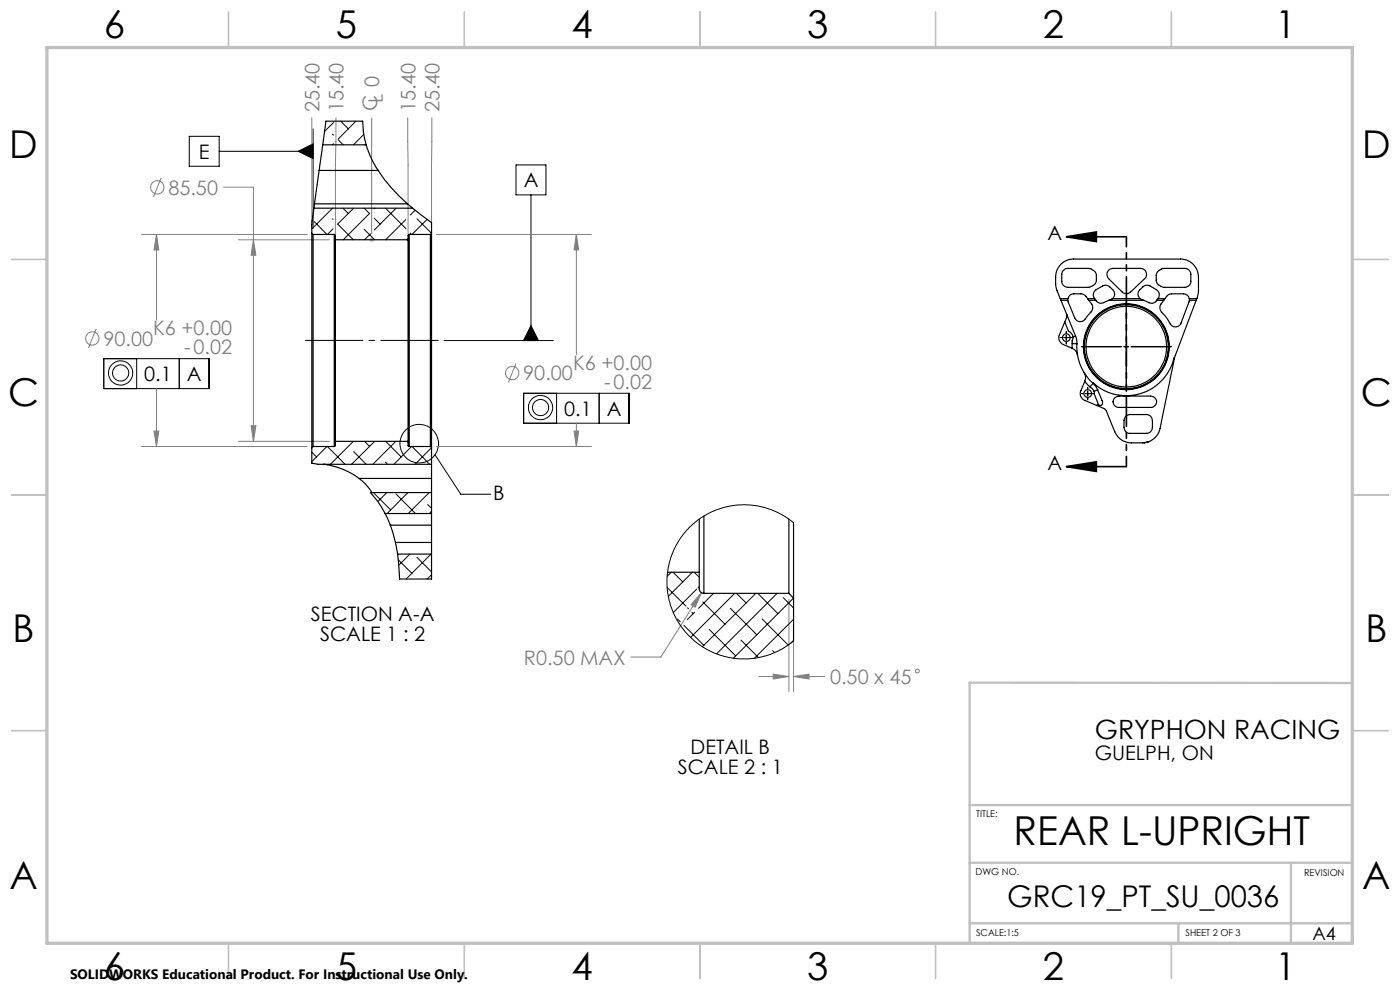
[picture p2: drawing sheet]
<svg xmlns="http://www.w3.org/2000/svg" width="297mm" height="210mm" viewBox="0 0 297 210" stroke-linecap="round" stroke-linejoin="round" font-family="sans-serif">
<g fill="none" stroke="#808080" stroke-width=".21">
<path d="M34.2 37.7l-1.6 4.1M47.4 39.7h6.4v53.9M66.1 25v23.2M71.3 25l-.1 24.6M78.8 25v24.6M86.5 25l.1 24.6M91.6 25l-.1 23.2M30 49.7h35.2M33.2 49.7l.5 3.3h-1zM33.2 49.7v18.2M50.6 50.9h19.3M53.8 50.9l.5 3.2h-1z"/>
<path d="M92.6 49.7h32.8M122.3 49.7v25.5M122.3 49.7l.5 3.3h-1zM20.4 69.8l-1.6 4M109.5 77.1l-1.7 4M30 94.7h35.2M32.7 91.4h1l-.5 3.3zM33.2 82.4v12.3M50.6 93.6h19.3M53.3 90.3h1l-.5 3.3zM92.6 94.7h32.8M121.8 91.4h1l-.5 3.3z"/>
<path d="M122.3 89.8v4.9M148.8 125.7l-8.6 13.7h-6.4M148.8 125.7l-1.3 3.1-.9-.6zM167.4 127.1v19.6M168.3 128.2v18.5M161 143.5h6.4M164 143l3.4 .5-3.4 .5zM168.3 143.5h6.6M168.3 143.5l3.3-.5v1z"/>
<circle cx="33.4" cy="39.7" r="1.42"/>
<circle cx="19.6" cy="71.8" r="1.41"/>
<circle cx="108.7" cy="79.1" r="1.41"/>
<circle cx="194.6" cy="142.3" r=".42"/>
</g>
<g fill="none" stroke="#000" stroke-width=".21">
<path d="M40.1 28.9h6.4v6.4h-6.4zM46.5 32.1h19.9M63.3 32.1l3.1-1.6v3.2zM66.4 27.3v21.2M109.5 35h6.3v6.3h-6.3zM112.6 41.3v30.9M22 76.1h22.4v6.3h-22.4zM29 76.1v6.3M38 76.1v6.3M94.2 72.2h23.2M112.6 69.1l1.6 3.1h-3.1zM224.9 71.6h.3"/>
<path d="M225.7 71.6h1M226.2 70.3v.3M226.2 71.1v1M226.2 72.6v.3M227.2 71.6h.3M229.4 73.5h8.5M238.4 73.5h1M238.9 64v8.5M238.9 73v1M238.9 74.6v8.4M240 73.5h8.5M92.3 96.5l5.5 8.3h6.3"/>
<path d="M111.1 83.4h22.4v6.4h-22.4zM118.1 83.4v6.4M127.1 83.4v6.4M229.4 83.5h.4M230.3 83.5h1M230.8 82.2v.3M230.8 83v1M230.8 84.5v.3M231.8 83.5h.3"/>
<circle cx="25.6" cy="79.1" r="2.57"/>
<circle cx="25.6" cy="79.1" r="1.71"/>
<circle cx="88.9" cy="94.1" r="4.1"/>
<circle cx="114.7" cy="86.5" r="1.71"/>
<circle cx="114.7" cy="86.5" r="2.58"/>
</g>
<path d="M226.2 50.2l6.4-1v2.1zM226.2 50.2h12.7M226.2 99l6.4-1v2zM226.2 99h12.7" fill="none" stroke="#000" stroke-width=".35"/>
<path d="M78.4 50.9h1M78.5 50.5l.7 .7M78.8 50.4v1M79.2 50.5l-.7 .7" fill="none" stroke="#c0c0c0" stroke-width=".21"/>
<path d="M64.8 72.2h28.1" fill="none" stroke="#000" stroke-width=".21" stroke-dasharray="15.2 1.3 1.3 1.3" stroke-dashoffset="3.1"/>
<path d="M239 50.2v48.8" fill="none" stroke="#000" stroke-width=".35" stroke-dasharray="6.3 1.3 1.3 1.3 1.3 1.3" stroke-dashoffset="4.2"/>
<g fill="none" stroke="#c0c0c0" stroke-width=".35">
<path d="M48.5 2.5v7.5M98.5 2.5v7.5M148.5 2.5v7.5M198.5 2.5v7.5M248.5 2.5v7.5M2.5 55h7.5M287 55h7.5M2.5 105h7.5M287 105h7.5M2.5 155h7.5M287 155h7.5M48.5 200v7.5"/>
<path d="M98.5 200v7.5M148.5 200v7.5M198.5 200v7.5M248.5 200v7.5"/>
</g>
<path d="M286.9 144.9l-81.2-.1v55.3M205.7 170.8h81.2M205.7 195.9h81.2M205.7 183h81.2M250 195.8v4.2M273.9 183.1v17" fill="none" stroke="#c0c0c0" stroke-width=".5"/>
<path d="M9.9 10.1h277v190h-277z" fill="none" stroke="#c0c0c0" stroke-width=".7"/>
<g fill="#000">
<path d="M63.3 32.1l3.1 1.6v-3.2zM112.6 69.1l1.6 3.1h-3.1z"/>
<path d="M226.2 50.2l6.4-1v2.1zM226.2 99l6.4-1v2z"/>
</g>
<path d="M32.7 91.4h1l-.5 3.3zM33.2 49.7l.5 3.3h-1zM53.3 90.3h1l-.5 3.3zM53.8 50.9l.5 3.2h-1zM122.3 49.7l.5 3.3h-1zM121.8 91.4h1l-.5 3.3zM148.8 125.7l-2.2 2.5 .9 .6zM168.3 143.5l3.3-.5v1zM164 143l3.4 .5-3.4 .5z" fill="#808080"/>
<g fill="none" stroke="#000" stroke-width=".25">
<path d="M67.7 36.2h12.5M67.7 36.2l-1 7M68.5 30.7l.6-5h7.8l.2 2.2 .6 2.8M68.5 30.7l-.8 5.5M68.5 30.7h9.2M77.7 30.7l.2 .7a18.9 18.9 0 0 0 2.3 4.8M80.2 36.2a35.2 35.2 0 0 0 6.2 7M66.1 49.5v45.5M66.1 49.5l.3 .2M66.4 49.7v45M66.4 49.7h4.5M66.6 44.2l-.4 2.8-.1 2.5"/>
<path d="M66.6 44.2h20.9M66.7 43.2l-.1 1M66.7 43.2h19.7M70.9 49.7l.3 .2v1M70.9 49.7v45M71.2 50.9v42.7M71.2 50.9h15.4M86.4 43.2l1.1 1M86.6 50.9v42.7M86.8 49.7l-.2 .2v1M86.8 49.7v45M86.8 49.7h4.5"/>
<path d="M87.5 44.2l4 3v2.3M91.3 49.7v45M91.5 49.5v45.5M91.5 49.5l-.2 .2M225.5 57.4l.6-.4 .4-.1h4.4a1.78 1.78 0 0 1 1.7 1.5 2.12 2.12 0 0 1-.2 1.7l-.9 .7-.6 .2h-4.4a1.32 1.32 0 0 1-1.3-1.3v-1.7zM235.1 57.4l.3-.3 .7-.2h5.9a1.26 1.26 0 0 1 1.1 .8 1.26 1.26 0 0 1-.3 1.4l-3 2.9a1.32 1.32 0 0 1-1.7-.1l-2.9-2.8a1.34 1.34 0 0 1-.1-1.7zM245.6 57.6l.9-.6 .5-.1h4.4a1.32 1.32 0 0 1 1.2 1.3v1.5a1.25 1.25 0 0 1-1.2 1.3h-4.4a1.78 1.78 0 0 1-1.7-1.6 2.12 2.12 0 0 1 .2-1.6zM224.9 63.4l.2 .3M224.9 63.4a7.8 7.8 0 0 1-.9-5.4 3.8 3.8 0 0 1 3.8-3h22.6a3.8 3.8 0 0 1 3.8 3.8v3.4l-.3 1.2M224.9 63.4h1.7M225.1 63.7h1.4M225.1 63.7l3.1 7.6"/>
<path d="M225.9 68.3l.8 2a1.54 1.54 0 0 1 .9 1.2M225.9 68.3l-1.1 2.7a1.52 1.52 0 0 0 .8 2.1l1.8 .8M226.3 66.6a2.23 2.23 0 0 1-.4 1.7M226.5 63.7l1.5 3.7a1.34 1.34 0 0 0 1.3 .8 1.34 1.34 0 0 0 1.2-.9l.5-.6a1.65 1.65 0 0 0 .6-2.2l-.6-.8M226.6 63.4l-.1 .3M226.6 63.4a1.22 1.22 0 0 1 1.2-1.1l2 .1 .4 .3 .6 .7M227.4 73.9h.1M227.4 73.9l.7 .4 .5 1M227.5 72.9l-.1 1M227.5 72.9h1M227.6 71.5l-.1 1.4M228.2 71.3l.2 .8 .1 .8"/>
<path d="M228.2 71.3l-.6 .2M228.5 72.9a10.4 10.4 0 0 0 3.4 8.4M230 79l.3 .9-.2 1M230.8 63.4l.2 .3M230.8 63.4h1.4M231 63.7h1.5M232.2 63.4l.3 .3M232.2 63.4a1.29 1.29 0 0 1 .4-2l1.5-.8 .5-.1 .6 .2 .8 .7a1.22 1.22 0 0 1 0 2M232.5 63.7a1.67 1.67 0 0 0 2.4 .1l.3-.1M235.2 63.7h7.4M236 63.4l-.8 .3M236 63.4h5.9"/>
<path d="M241.9 63.4l.7 .3M241.9 63.4a1.22 1.22 0 0 1-.1-2l.8-.7 .7-.2 .5 .1 1.5 .8a1.29 1.29 0 0 1 .3 2M242.6 63.7l.7 .3a1.37 1.37 0 0 0 2.1-.3M245.4 63.7h1.5M245.6 63.4l-.2 .3M245.6 63.4h1.5M246.9 63.7a2.16 2.16 0 0 0-.8 1.4 2.34 2.34 0 0 0 1.1 1.9l.2 .3a4.4 4.4 0 0 0 1.5 1.9 1.25 1.25 0 0 0 1.6-.7l1.8-4.8M247.1 63.4l-.2 .3M247.1 63.4l.5-.7 .7-.3 2.8-.1a1.22 1.22 0 0 1 1.2 1.1M249.2 75.9a10.6 10.6 0 0 1-12.8 7.7 12.2 12.2 0 0 1-4.5-2.3M249.2 75.9l-2.2 10.6a24.1 24.1 0 0 1-1.5 5.7 4 4 0 0 1-2 1.6M252.3 63.4v.3"/>
<path d="M252.3 63.4h1.6M252.3 63.7h1.5M253.8 63.7l-4.6 12.2M253.9 63.4l-.1 .3M66.1 95v3.2l1.3 .3h24.1M66.4 94.7h4.5M66.4 94.7l-.3 .3M68.6 98.5h.3a16.3 16.3 0 0 1 7.3 3M71.2 93.6v1l-.3 .1M71.2 93.6h15.4M86.6 93.6v1l.2 .1M86.8 94.7h4.5"/>
<path d="M91.3 94.7l.2 .3M91.5 98.5v3M91.5 95v3.5M230.1 80.9l1.1 1.1M230.1 80.9l-.8 2a1.52 1.52 0 0 0 .9 2l2.5 1.1M231.2 82l.9 1M231.9 81.3l1 1.4M231.9 81.3l-.7 .7M232.1 83l.1 .6 .9 2.3M232.7 86a2.67 2.67 0 0 1 2.2 1.8l.3 .6a13 13 0 0 0 2.1 4.4 3.8 3.8 0 0 0 2.7 1.1h2.7M232.9 82.7l.9 2.3a.6 .6 0 0 1 .1 .8 .6 .6 0 0 1-.8 .1M232.9 82.7l-.8 .3"/>
<path d="M233.1 85.9l-.3-.1-.1 .2M236.5 84.4v-.1a3 3 0 0 1 2.4-.3h5.2a1.2 1.2 0 0 1 1.3 1.2 1.2 1.2 0 0 1-1.3 1.2h-6.7a1.19 1.19 0 0 1-1.2-.7 1.19 1.19 0 0 1 .3-1.3zM238.9 88.3l.7-.4h3.6a1.25 1.25 0 0 1 1.3 1.3v1.5a1.31 1.31 0 0 1-1.3 1.2h-3.5a1.26 1.26 0 0 1-1.3-1.2l.1-1.7zM243.5 93.8l-.8 .1M76.2 101.5a8.2 8.2 0 0 1 2.6 3M76.2 101.5h15.3M81.7 108.9l1.1 2.5M81.7 108.9h9.8M82.8 111.4l1.1 3.7M82.8 111.4h8.7M83.9 115.1l.4 2.4M83.9 115.1h7.6"/>
<path d="M84.3 117.5l.5 5.3h6.7v-5.3M84.3 117.5h7.2M91.5 104.5h-12.9l1.5 1.8 1.6 2.6M91.5 115.1v2.4M91.5 108.9v2.5M91.5 101.5v3M91.5 104.5v4.4M91.5 111.4v3.7M148.3 110.1v11.3M149.3 109.5v16.4M167.4 110.1v15.8M168.3 110.9v16"/>
<path d="M141.6 121.4h6.7M148.3 121.4v3.5a.96 .96 0 0 0 1 1M149.3 125.9h18.1M167.4 125.9l.9 1M168.3 126.9v9.1"/>
<circle cx="226.2" cy="71.6" r=".82"/>
<circle cx="238.9" cy="73.5" r="9.1"/>
<circle cx="238.9" cy="73.5" r="9"/>
<circle cx="238.9" cy="73.6" r="8.9"/>
<circle cx="238.9" cy="73.5" r="8.5"/>
<circle cx="230.7" cy="83.5" r=".82"/>
</g>
<g fill="none" stroke="#000" stroke-width=".21">
<path d="M70.5 28.5l.3 .2M70.7 30.5l-.2 .2M70.8 26l-1.9 1.9M71.8 29.7l1 1M72.3 25.7l1.6 1.6M75.5 25.7l-3.7 3.8M76.8 25.7l.1 .2M77.2 28.5l-2.2 2.2M77.3 30.7h.1M66.5 48.2l-.4 .3M66.7 47l2.7 2.7M70.5 46.4l.2 .1"/>
<path d="M70.6 44.2l-3.9 3.8M70.7 48.5l-1.2 1.2M72.7 44.2l1.2 1.1M75 44.2l-3.4 3.3 3.4 3.4M77.3 48.6l2.2 2.3M77.3 44.2l1.1 1.1M78.4 45.3l-5.6 5.6M78.6 49.6l-1.3 1.3M79.4 46.3l1.2 1.2M79.5 44.2l-.1 .1M81.8 44.2l4.3 4.3M84 44.2l-4.6 4.6"/>
<path d="M86.1 46.6l-4.3 4.3M86.6 50.6l-.3 .3M87.1 49.5l.2 .2M88.1 44.6l-1 1M88.5 46.4l3 3.1M90.6 46.6l-3.2 3.1M66.1 95.9l1.1 1M69.4 94.7l-3.3 3.2M69.5 94.7l3.7 3.8M75 93.6l-4.9 4.9M75 95.8l2.7 2.7M77.3 93.6l1.1 1.1"/>
<path d="M79.5 93.6l-4.9 4.9M81.8 98l.4 .5M81.8 93.6l3.3 3.3M84 93.6l-4.9 4.9M86.3 93.6l.3 .3M87.3 94.7l-3.7 3.8M87.4 94.7l3.8 3.8M91.5 95l-3.4 3.5M79.2 104.5l3.7 3.7M82.1 104.5l-1.9 1.9M84 104.8l4.1 4.1M84.5 118.7l2.9 2.9"/>
<path d="M86.5 104.5l-4.4 4.4M87 117.5l-2.4 2.4M88.5 118.2l3 3.1M90.7 107l.8 .8M91.1 104.5l-4.5 4.4M91.4 117.5l-5.3 5.3M91.5 108.4l-.4 .5M168.3 110.9l-1.8-1.4-1.9-1-2.5-.9-2.2-.4-1.7-.1-2.2 .1-2.4 .4-2.6 .9-1.8 1.1-1.8 1.2-1.7 1.7-1.4 1.8-1.2 2-.8 1.8-.6 2.4-.2 2.1v2.2l.5 2.6 .7 2.2 1.1 2.2 1.5 2.1 1.9 1.9 1.7 1.4 1.9 1 2.1 .8 2.6 .6 1.3 .2 3.4-.2 2.1-.4 2.6-1 1.9-1 1.5-1.2M91.5 121.9l-.9 .9M141.5 124.6l4 4M142.4 121.4l-.9 .8M142.8 121.4l2.1 2"/>
<path d="M143.7 131.3l.6 .6M145.1 132.6l4.2 4.3M145.9 128.9l.2 .2M146.8 129.9l.3 .3M146.9 121.4l-5.1 5.1M147.2 121.4l1.1 1M147.4 129.9l-1.6 1.5M147.8 124.9l-5 5M148.3 124.4l-.2 .3M149.1 127.7l4.7 4.7M150.5 133.5l5.6 5.6M151.4 125.9l-3.2 3.1"/>
<path d="M154.9 129l5.6 5.6M155.9 125.9l-9.4 9.3M156.2 125.9l2.1 2M157.2 135.8l3.7 3.7M160.3 125.9l-11.3 11.3M160.8 125.9l4.2 4.3M161.7 131.3l5.5 5.5M163.9 138l.4 .4M164.9 125.9l-12.9 12.8M166.2 126.8l2.1 2.2M168.3 126.9l-12.7 12.7M168.3 131.4l-8.2 8.2"/>
<path d="M168.3 135.8l-.6 .6"/>
</g>
<text font-size="8.5" x="215" y="179.3">REAR L-UPRIGHT</text>
<g font-size="8.1">
<text x="22" y="8">6</text>
<text x="71.2" y="8">5</text>
<text x="121.2" y="8">4</text>
<text x="171.3" y="8">3</text>
<text x="221.3" y="8">2</text>
<text x="270.5" y="8">1</text>
<text x="2" y="33.6">D</text>
<text x="289" y="33.6">D</text>
<text x="1.7" y="86.1">C</text>
<text x="288.7" y="86.1">C</text>
<text x="2.7" y="136.1">B</text>
<text x="289.7" y="136.1">B</text>
<text x="2" y="188.6">A</text>
<text x="289" y="188.6">A</text>
<text x="22" y="208">6</text>
<text x="71.2" y="208">5</text>
<text x="121.2" y="208">4</text>
<text x="171.3" y="208">3</text>
<text x="221.3" y="208">2</text>
<text x="270.5" y="208">1</text>
</g>
<text font-size="6.3" x="213.7" y="192.5">GRC19_PT_SU_0036</text>
<text font-size="5.6" x="232.3" y="156.7">GRYPHON RACING</text>
<g font-size="4.2" fill="#808080">
<text x="67.8" y="23.8" transform="rotate(-90 67.8 23.8)">25.40</text>
<text x="72.9" y="23.8" transform="rotate(-90 72.9 23.8)">15.40</text>
<text x="80" y="23.5" transform="rotate(-90 80 23.5)">C</text>
<text x="81.2" y="21.9" transform="rotate(-90 81.2 21.9)">L 0</text>
<text x="88.1" y="23.8" transform="rotate(-90 88.1 23.8)">15.40</text>
<text x="93.2" y="23.8" transform="rotate(-90 93.2 23.8)">25.40</text>
<text x="35.7" y="41.3">85.50</text>
<text x="32.5" y="71.1">K6 +0.00</text>
<text x="21.9" y="73.3">90.00</text>
<text x="39.1" y="75.2">-0.02</text>
<text x="111" y="80.7">90.00</text>
<text x="121.6" y="78.4">K6 +0.00</text>
<text x="128.2" y="82.5">-0.02</text>
<text x="111.1" y="141">R0.50 MAX</text>
<text x="176.1" y="145.1">0.50 x 45</text>
</g>
<g font-size="4.2">
<text x="42.2" y="33.7">E</text>
<text x="111.1" y="39.7">A</text>
<text x="222.2" y="50.9">A</text>
<text x="30.6" y="80.9">0.1</text>
<text x="39.6" y="80.9">A</text>
<text x="119.7" y="88.2">0.1</text>
<text x="128.7" y="88.2">A</text>
<text x="222.2" y="99.7">A</text>
<text x="104.6" y="106">B</text>
<text x="65.9" y="131.8">SECTION A-A</text>
<text x="67.9" y="136">SCALE 1 : 2</text>
<text x="146.5" y="160">DETAIL B</text>
<text x="232.3" y="161.2">GUELPH, ON</text>
<text x="143.8" y="164.2">SCALE 2 : 1</text>
</g>
<text font-size="3.9" x="278.4" y="199.3">A4</text>
<text font-size="2.9" x="14.9" y="207.6">SOLIDWORKS Educational Product. For Instructional Use Only.</text>
<g font-size="2">
<text x="207.1" y="173.3">TITLE:</text>
<text x="207" y="185.5">DWG NO.</text>
<text x="276.7" y="185.9">REVISION</text>
<text x="207.1" y="198.6">SCALE:1:5</text>
<text x="251.5" y="198.6">SHEET 2 OF 3</text>
</g>
</svg>
